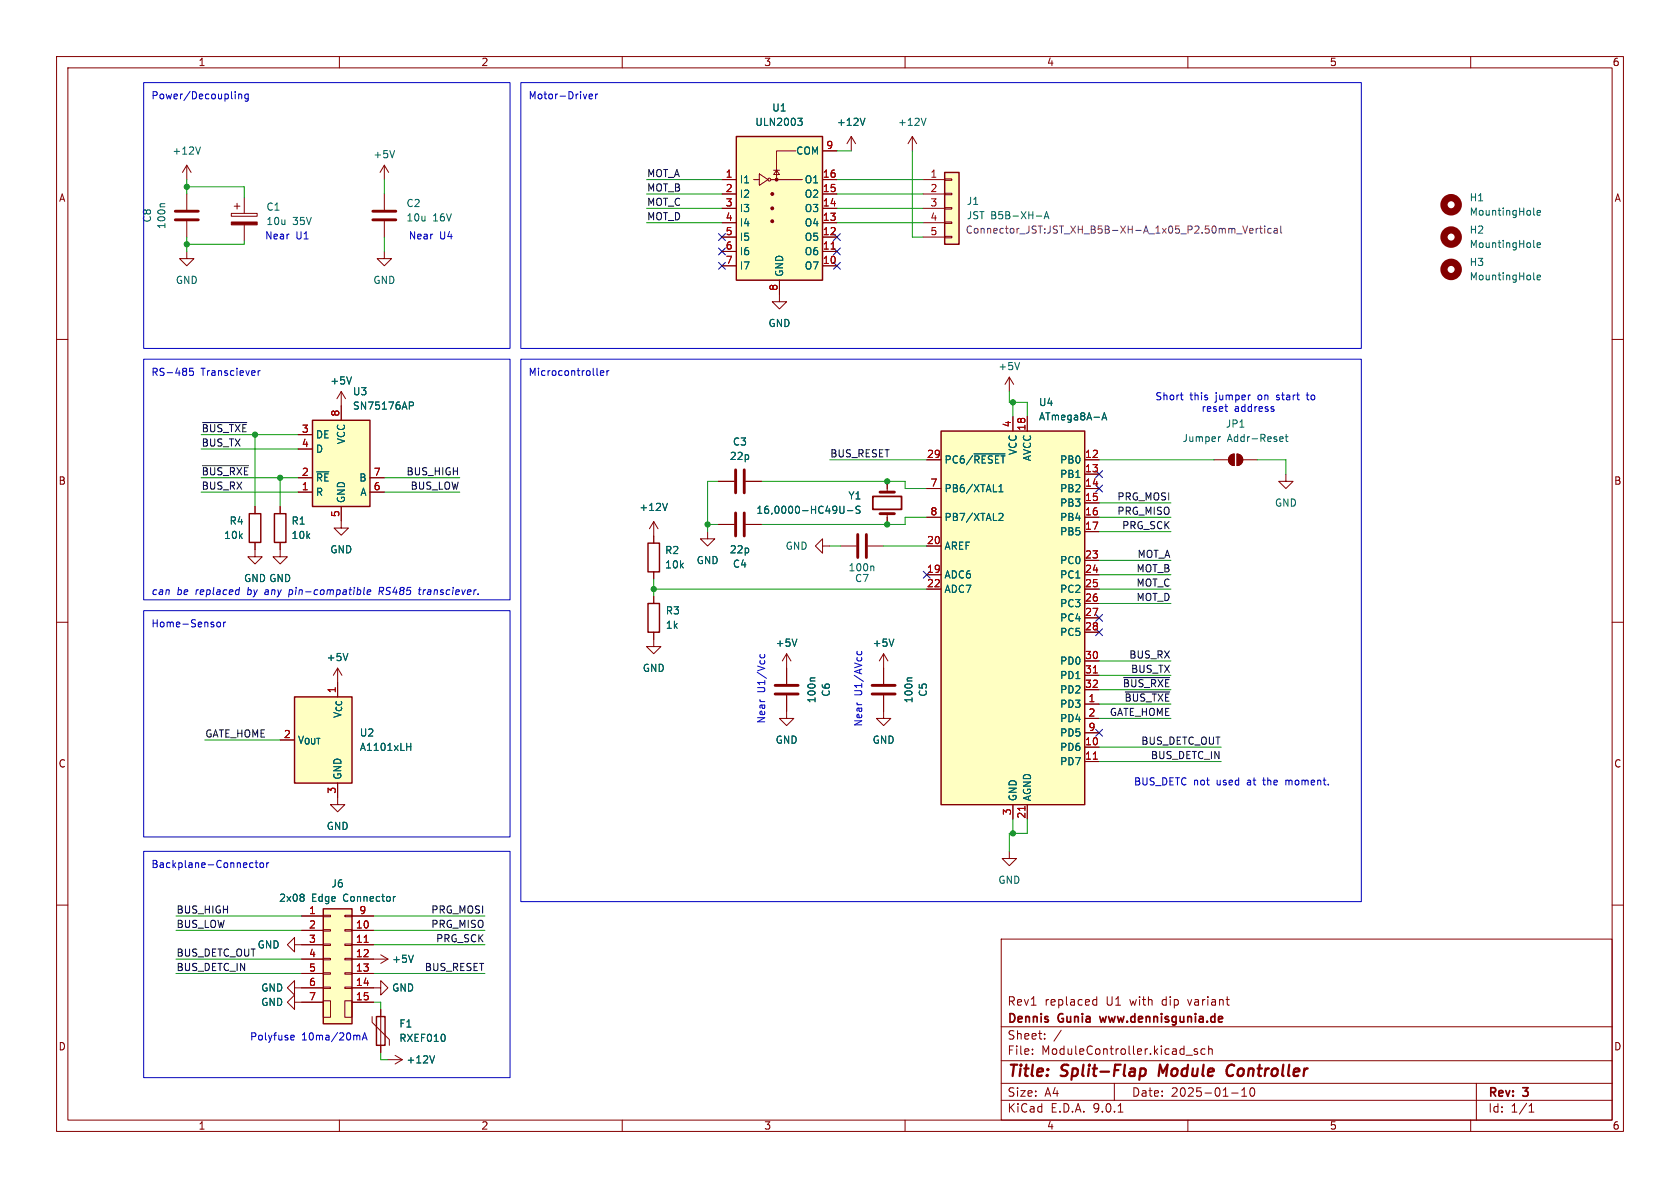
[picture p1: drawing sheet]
<svg xmlns="http://www.w3.org/2000/svg" width="297mm" height="210mm" viewBox="0 0 297 210" stroke-linecap="round" stroke-linejoin="round" font-family="sans-serif">
<g fill="none" stroke="#840000" stroke-width=".18">
<path d="M10 10h277v190h-277zM12 12h273v186h-273zM60 10v2M110 10v2M160 10v2M210 10v2M260 10v2M10 60h2M285 60h2M10 110h2M115.6 111.8v2.5h-1.3l1.3 1.3 1.2-1.3h-1.2M115.6 105.4v1.3"/>
<path d="M156.2 118.1v2.8M285 110h2M156.2 122.9v2.8M10 160h2M177 166h108v32h-108zM193.2 177.6l.3 .1 .4-.1M193.9 176.2v1.5M193.9 176.8l-.4-.1-.3 .1M285 160h2M60 198v2M110 198v2M160 198v2"/>
<path d="M177 194.5h108M177 191.5h108M177 187.5h108M177 181.5h108M182.5 186.3v.1M182.5 185.5v.1M184.7 183.6v.1M184.7 182.8v.1M187.6 182.1l-1.3 2M197 191.5v3M197.7 196.6h.8M209.7 186.5h1.1"/>
<path d="M210 198v2M211.7 185.5l-.4-.1-.2 .2 .1 .2 .5 .2v.3h-.6M213 185.5l-.4-.1-.3 .3v.4l.2 .2h.5M213.7 185.5l.2-.1 .3 .1 .1 .9M213.7 184.9v1.5M217.7 193.2h1.2M219.5 193.8h.9M219.5 192.7l.5-.4v1.5M221.1 192.4l.2-.1a.81 .81 0 0 1 .6 .6 .81 .81 0 0 1-.3 .8l-.1 .1a.81 .81 0 0 1-.4-1.4zM260 198v2M261 191.5v6.5M270.3 196.6h.9"/>
<path d="M270.3 195.5l.4-.4v1.5"/>
</g>
<path d="M201.6 189l.2-.1 .6 .1 .2 .3-.1 .5a.66 .66 0 0 1-1 .3M201.7 188.9l-.3 2M205.1 188.2l-.3 2M217.8 188.2a1.13 1.13 0 0 0-.9 .7 1.13 1.13 0 0 0 .2 1.2l.3 .1 .5-.1" fill="none" stroke="#840000" stroke-width=".4"/>
<path d="M194.4 179.7l.3 1" fill="none" stroke="#840000" stroke-width=".3"/>
<path d="M154.2 122.7h4M154.2 121.2h4" fill="none" stroke="#840000" stroke-width=".51"/>
<path d="M161.2 119.8h-.6l-.2 .2" fill="none" stroke="#006464" stroke-width=".18"/>
<path d="M114.6 106.7h2v5.1h-2z" fill="none" stroke="#840000" stroke-width=".25"/>
<path d="M57.1 160.7h5.1v20.3h-5.1z" fill="#ffffc2"/>
<path d="M57.1 160.7h5.1v20.3h-5.1z" fill="none" stroke="#840000" stroke-width=".25"/>
<g fill="none" stroke="#840000" stroke-width=".18">
<path d="M137.8 52.1v1.2h1.3l-1.3 1.3-1.3-1.3h1.3M125.1 94v1.3h-1.3l1.3 1.2 1.3-1.2h-1.3M227.3 83.8v1.3h-1.2l1.2 1.3 1.3-1.3h-1.3M52.1 167v-1.3l-1.3 1.3 1.3 1.3v-1.3h5M52.1 177.2v-1.3l-1.3 1.3 1.3 1.2v-1.2h5M53.3 161.9h3.8M53.3 164.5h3.8M53.3 169.5h3.8M53.3 172.1h3.8M53.3 174.6h3.8M57.1 161.8h1.3v.3h-1.3zM57.1 164.3h1.3v.3h-1.3z"/>
<path d="M57.1 166.9h1.3v.2h-1.3zM57.1 169.4h1.3v.3h-1.3zM57.1 172h1.3v.2h-1.3zM57.1 174.5h1.3v.3h-1.3zM57.1 176.9h1.3v2.9h-1.3zM61 176.9h1.2v2.9h-1.2zM61 161.8h1.2v.3h-1.2zM61 164.3h1.2v.3h-1.2zM61 166.9h1.2v.2h-1.2zM61 169.4h1.2v.3h-1.2zM61 172h1.2v.2h-1.2zM61 174.5h1.2v.3h-1.2z"/>
<path d="M62.2 161.9h3.8M62.2 164.5h3.8M62.2 167h3.8M62.2 169.5h3.8M62.2 172.1h3.8M62.2 174.6h3.8M62.2 177.2h3.8"/>
</g>
<path d="M64.4 166.6h.7" fill="none" stroke="#a90000" stroke-width=".18"/>
<path d="M53.5 158.1l.3 .2-.3 .3 .3 .2v.3l-.3 .2M69.9 158.5l-.4 .2" fill="none" stroke="#006464" stroke-width=".18"/>
<path d="M167 30.5h2.5v12.7h-2.5z" fill="#ffffc2"/>
<path d="M167 30.5h2.5v12.7h-2.5z" fill="none" stroke="#840000" stroke-width=".25"/>
<g fill="none" stroke="#840000" stroke-width=".18">
<path d="M150.5 24.1l-.8 1.3M150.5 24.1l.8 1.3M150.5 24.1v2.6M163.2 31.8h3.8M163.2 34.3h3.8M163.2 36.8h3.8M163.2 39.4h3.8M167 31.6h1.3v.3h-1.3zM167 34.2h1.3v.2h-1.3zM167 36.7h1.3v.3h-1.3zM167 39.2h1.3v.3h-1.3zM163.2 41.9h3.8"/>
<path d="M167 41.8h1.3v.2h-1.3z"/>
</g>
<path d="M152.9 20.9l-.4 1.3M183.2 38.2h1M184.6 38.7l.4-1.3 .4 1.3M184.7 38.3h.6" fill="none" stroke="#006464" stroke-width=".18"/>
<path d="M219.7 39.9l.4 1.3 .5-1.3M222.9 39.9v1.1l.3 .2M223.6 39.9v.2M226.4 39.9v1.1l.2 .2M220.9 40.8l.6-.1v-.3h-.4l-.2 .2 .1 .6h.5M222.1 40.4v.8M222.4 40.4l-.3 .2M222.7 40.4h.5M223.6 40.4v.8M224.7 40.4h-.3l-.3 .2 .1 .6h.5M225.3 40.4h.5v.8M225.8 40.7h-.4l-.2 .2 .2 .3h.4" fill="none" stroke="#840084" stroke-width=".18"/>
<path d="M130.2 24.1h15.2v25.4h-15.2z" fill="#ffffc2"/>
<path d="M130.2 24.1h15.2v25.4h-15.2zM44.1 90.8h2v5.1h-2z" fill="none" stroke="#840000" stroke-width=".25"/>
<g fill="none" stroke="#840000" stroke-width=".18">
<path d="M33 29.2l.8 1.3M33 29.2l-.7 1.3M33 29.2v2.6M33 34.3v2.8M33 39.1v2.8M40.9 37.7h4.6v.5h-4.6zM41.4 36.4h1M41.9 35.9v1.1M43.2 34.9v2.8M43.2 39.8v2.7M67.9 29.2l-.7 1.3M67.9 29.2l.8 1.3"/>
<path d="M67.9 29.2v2.6M67.9 34.3v2.8M67.9 39.1v2.8M127.6 31.8h2.6M127.6 34.3h2.6M127.6 36.8h2.6M127.6 39.4h2.6M133.2 31.8h1M134.2 30.7l1.6 1.1-1.6 1zM136.3 31.8h5.6M136.8 30.1h1M137.3 30.1l.5 .8h-1z"/>
<path d="M140.7 26.7h-3.4v5.1M145.4 31.8h2.6M145.4 34.3h2.6M145.4 36.8h2.6M145.4 39.4h2.6M145.4 26.7h2.6M161.3 24.1l-.8 1.3M161.3 24.1l.8 1.3M161.3 24.1v2.6M33 44.5v1.2h-1.3l1.3 1.3 1.3-1.3h-1.3M67.9 44.5v1.2h-1.2l1.2 1.3 1.3-1.3h-1.3M127.6 41.9h2.6"/>
<path d="M127.6 44.5h2.6M127.6 47h2.6M137.8 49.5v2.6M145.4 41.9h2.6M145.4 44.5h2.6M145.4 47h2.6M60.3 69.2l-.7 1.3M60.3 69.2l.8 1.3M60.3 69.2v2.6M45.1 95.9v2.5h-1.3l1.3 1.3 1.3-1.3h-1.3M45.1 89.5v1.3M49.5 97.2v1.2h-1.2l1.2 1.3 1.3-1.3h-1.3"/>
<path d="M115.6 92.2l.7 1.3M115.6 92.2l-.8 1.3M115.6 92.2v2.5M127 85.1h2.8M131.8 85.1h2.8M156.2 115.6l-.8 1.2M156.2 115.6l.8 1.2M156.2 115.6v2.5M52.1 174.6v-1.2l-1.3 1.2 1.3 1.3v-1.3h1.2M66 174.6h1.3v-1.2l1.3 1.2-1.3 1.3v-1.3M66 169.5h2.6M67.3 168.8l1.3 .7"/>
<path d="M68.6 169.5l-1.3 .8M68.6 187.3h2.5M69.8 186.6l1.3 .7M71.1 187.3l-1.3 .8"/>
<circle cx="136" cy="31.7" r=".25"/>
</g>
<g fill="#840000" stroke="#840000" stroke-width=".18">
<path d="M40.9 39.2h4.6v.6h-4.6z"/>
<circle cx="136.5" cy="34.3" r=".25"/>
<circle cx="136.5" cy="36.8" r=".25"/>
<circle cx="136.5" cy="39.1" r=".25"/>
<circle cx="137.3" cy="31.7" r=".25"/>
</g>
<path d="M146.9 44h.8" fill="none" stroke="#a90000" stroke-width=".18"/>
<path d="M29.2 36h-.7l-.2 .2M35.4 26l-.4 1.2M69.8 26.6l-.5 1.3M141 20.9h.8l-.4 .5 .4 .1v.4l-.2 .3h-.4M163.7 20.9l-.4 1.3M62.1 66.6l-.4 1.3M118 89l-.4 1.2M158 113l-.4 1.2M73.1 168.9l-.4 1.2M76.8 186.6l-.4 1.3" fill="none" stroke="#006464" stroke-width=".18"/>
<path d="M31 37.3h4.1M31 38.9h4.1M65.9 37.3h4.1M65.9 38.9h4.1M130 83.1v4M131.6 83.1v4" fill="none" stroke="#840000" stroke-width=".51"/>
<path d="M55.2 74.3h10.2v15.2h-10.2z" fill="#ffffc2"/>
<path d="M55.2 74.3h10.2v15.2h-10.2zM48.5 90.8h2v5.1h-2z" fill="none" stroke="#840000" stroke-width=".25"/>
<g fill="none" stroke="#840000" stroke-width=".18">
<path d="M52.7 76.8h2.5M52.7 79.4h2.5M60.3 71.8v2.5M178.4 66.7l-.7 1.2M178.4 66.7l.8 1.2M178.4 66.7v2.5M49.5 89.5v1.3M49.5 95.9v1.3M52.7 84.5h2.5M52.7 87h2.5M60.3 89.5v3.8h-1.2l1.2 1.3 1.3-1.3h-1.3M65.4 84.5h2.5"/>
<path d="M65.4 87h2.5M156.8 85.1v1.9M156.8 90.8v1.9M178.4 150.5v1.3h-1.2l1.2 1.2 1.3-1.2h-1.3"/>
</g>
<path d="M72.4 71.1h.5l.2 .2-.1 .4h-.6M180.2 64.1l-.4 1.2M56 83.4h2.1M149.2 89.5l-.1 1.1-.1 .1h-.4M149.8 90.3h1M152 89.5h-.4l-.2 .1v.4l.5 .2 .1 .3-.2 .2h-.5" fill="none" stroke="#006464" stroke-width=".18"/>
<path d="M155.6 87h2.5M155.6 90.8h2.5" fill="none" stroke="#840000" stroke-width=".51"/>
<path d="M154.3 87.8h5.1v2.2h-5.1z" fill="none" stroke="#840000" stroke-width=".3"/>
<path d="M166.4 76.2h25.4v66h-25.4z" fill="#ffffc2"/>
<path d="M166.4 76.2h25.4v66h-25.4zM66.5 179.7h1.6v5.1h-1.6z" fill="none" stroke="#840000" stroke-width=".25"/>
<g fill="none" stroke="#840000" stroke-width=".18">
<path d="M179.1 73.7v2.5M181.6 73.7v2.5M145.4 96.5v1.3l-1.3-1.3 1.3-1.2v1.2h1.3M148.6 96.5h2.8M153.4 96.5h2.8M163.8 81.3h2.6M163.8 86.4h2.6M163.8 91.4h2.6M163.8 96.5h2.6M191.8 81.3h2.5M191.8 86.4h2.5M191.8 91.4h2.5"/>
<path d="M191.8 83.8h2.5M191.8 88.9h2.5M191.8 94h2.5M191.8 99.1h2.5M59.7 118.1l-.8 1.3M59.7 118.1l.8 1.3M59.7 118.1v2.6M139.1 115.6l-.8 1.2M139.1 115.6l.7 1.2M139.1 115.6v5.3M163.8 101.6h2.6M163.8 104.1h2.6"/>
<path d="M191.8 101.6h2.5M191.8 104.1h2.5M191.8 106.7h2.5M191.8 109.2h2.5M191.8 111.8h2.5M191.8 116.8h2.5M191.8 119.4h2.5M139.1 122.9v4.1h-1.3l1.3 1.3 1.2-1.3h-1.2M156.2 125.7v1.3h-1.3l1.3 1.3 1.3-1.3h-1.3M191.8 121.9h2.5M191.8 124.5h2.5M191.8 127h2.5"/>
<path d="M191.8 129.5h2.5M191.8 132.1h2.5M191.8 134.6h2.5M59.7 141v1.2h1.3l-1.3 1.3-1.3-1.3h1.3M179.1 142.2v2.6M181.6 142.2v2.6M65.8 179.7v1l3 3.1v1M67.3 178.4v7.7"/>
</g>
<path d="M194.8 74.2l.4-1.2 .5 1.2M194.9 73.9h.6M172.2 80.2h5.5M176.6 86.9h.7M176.6 86l.4-.3v1.2M176.6 90.9l.5-.2 .2 .4-.8 .9h.8M61.5 115.5l-.4 1.3M140.9 113l-.4 1.2M144.1 119.8h-.7l-.2 .2M154.3 100.1l.2 .1v.7" fill="none" stroke="#006464" stroke-width=".18"/>
<path d="M193.3 119h.7M193.3 134.2h.7M181.2 142.5v.8" fill="none" stroke="#a90000" stroke-width=".18"/>
<path d="M151.6 94.5v4.1M153.2 94.5v4.1M137 122.7h4.1M137 121.2h4.1" fill="none" stroke="#840000" stroke-width=".51"/>
<path d="M52.1 123.2h10.1v15.2h-10.1z" fill="#ffffc2"/>
<path d="M114.6 96h2v5.1h-2zM52.1 123.2h10.1v15.2h-10.1z" fill="none" stroke="#840000" stroke-width=".25"/>
<g fill="none" stroke="#840000" stroke-width=".18">
<path d="M127.6 31.8h2.6M127.6 34.3h2.6M127.6 36.8h2.6M127.6 39.4h2.6M145.4 31.8h2.6M145.4 34.3h2.6M145.4 36.8h2.6M145.4 39.4h2.6M145.4 26.7h2.6M127.6 41.9h2.6M127.6 44.5h2.6M127.6 47h2.6"/>
<path d="M137.8 49.5v2.6M145.4 41.9h2.6M145.4 44.5h2.6M145.4 47h2.6M52.7 76.8h2.5M52.7 79.4h2.5M60.3 71.8v2.5M179.1 73.7v2.5M181.6 73.7v2.5M45.1 89.5v1.3M45.1 95.9v1.3M49.5 89.5v1.3"/>
<path d="M49.5 95.9v1.3M52.7 84.5h2.5M52.7 87h2.5M60.3 89.5v2.6M65.4 84.5h2.5M65.4 87h2.5M115.6 94.7v1.3M127 92.7h2.8M127 85.1h2.8M131.8 92.7h2.8M131.8 85.1h2.8M156.8 85.1v1.3"/>
<path d="M156.8 91.4v1.3M163.8 81.3h2.6M163.8 86.4h2.6M163.8 91.4h2.6M163.8 96.5h2.6M191.8 81.3h2.5M191.8 86.4h2.5M191.8 91.4h2.5M191.8 83.8h2.5M191.8 88.9h2.5M191.8 94h2.5M191.8 99.1h2.5"/>
<path d="M214.6 81.3h2.6M217.5 80.6l.7-.3v2a1.02 1.02 0 0 1-.9-.6 1.02 1.02 0 0 1 .2-1.1zM218.7 80.3a1.02 1.02 0 0 1 1 1 1.02 1.02 0 0 1-1 1zM219.7 81.3h2.5M115.6 101.1v1.3M115.6 105.4v1.3M115.6 111.8v1.2M139.1 118.1v2.8M156.2 118.1v2.8M163.8 101.6h2.6M163.8 104.1h2.6M191.8 101.6h2.5"/>
<path d="M191.8 104.1h2.5M191.8 106.7h2.5M191.8 109.2h2.5M191.8 111.8h2.5M191.8 116.8h2.5M191.8 119.4h2.5M49.5 130.8h2.6M59.7 138.4v2.6M139.1 122.9v2.8M156.2 122.9v2.8M191.8 121.9h2.5M191.8 124.5h2.5"/>
<path d="M191.8 127h2.5M191.8 129.5h2.5M191.8 132.1h2.5M191.8 134.6h2.5M179.1 142.2v2.6M181.6 142.2v2.6M53.3 161.9h3.8M53.3 164.5h3.8M53.3 167h3.8M53.3 169.5h3.8M53.3 172.1h3.8M53.3 174.6h3.8"/>
<path d="M53.3 177.2h3.8M62.2 161.9h3.8M62.2 164.5h3.8M62.2 167h3.8M62.2 169.5h3.8M62.2 172.1h3.8M62.2 174.6h3.8M62.2 177.2h3.8M67.3 178.4v1.3M67.3 184.8v1.3"/>
</g>
<g fill="none" stroke="#006464" stroke-width=".18">
<path d="M141 20.9h.8l-.4 .5 .4 .1v.4l-.2 .3h-.4M152.9 20.9l-.4 1.3M271.1 37.9l.2 .1M271.7 37.6l.6-.1v-.2l-.4-.1-.2 .2 .1 .6h.5M271.1 49.3l.2 .2M271.1 43.6l.2 .2M271.7 43.3l.6-.1v-.2l-.4-.1-.2 .2 .1 .6h.5M271.7 49.1l.6-.2v-.2l-.4-.1-.2 .2 .1 .6h.5M62.1 66.6l-.4 1.3M72.4 71.1h.5l.2 .2-.1 .4h-.6M194.8 74.2l.4-1.2 .5 1.2M194.9 73.9h.6"/>
<path d="M215.8 77.2l-.3 .1M226.4 77.2l.4 .1v.2l-.6 .1M226.8 78h-.4M227.2 77.2h.5M227.4 76.8v1.1l.3 .1M56 83.4h2.1M118 89l-.4 1.2M149.2 89.5l-.1 1.1-.1 .1h-.4M149.8 90.3h1M152 89.5h-.4l-.2 .1v.4l.5 .2 .1 .3-.2 .2h-.5M172.2 80.2h5.5M176.6 86.9h.7"/>
<path d="M176.6 86l.4-.3v1.2M176.6 90.9l.5-.2 .2 .4-.8 .9h.8M61.5 115.5l-.4 1.3M140.9 113l-.4 1.2M144.1 119.8h-.7l-.2 .2M158 113l-.4 1.2M161.2 119.8h-.6l-.2 .2M71.9 132h.7M72.6 131.4v1.3M53.5 158.1l.3 .2-.3 .3 .3 .2v.3l-.3 .2M69.9 158.5l-.4 .2M73.1 168.9l-.4 1.2"/>
<path d="M76.8 186.6l-.4 1.3"/>
</g>
<g fill="none" stroke="#840000" stroke-width="1.3">
<circle cx="256.5" cy="36.2" r="1.27"/>
<circle cx="256.5" cy="41.9" r="1.27"/>
<circle cx="256.5" cy="47.6" r="1.27"/>
</g>
<g fill="#840000" stroke="#840000" stroke-width=".18">
<path d="M217.5 80.6l.7-.3v2a1.02 1.02 0 0 1-.9-.6 1.02 1.02 0 0 1 .2-1.1z"/>
<path d="M218.7 80.3a1.02 1.02 0 0 1 1 1 1.02 1.02 0 0 1-1 1z"/>
</g>
<path d="M130 90.7v4M131.6 90.7v4" fill="none" stroke="#840000" stroke-width=".51"/>
<path d="M35.8 74.7h7.8M35.8 82.3h8.1M198.6 119.8h8.2M198.9 122.3h7.9" fill="none" stroke="#0f0f0f" stroke-width=".18"/>
<g fill="none" stroke="#009600" stroke-width=".18">
<path d="M33 31.8v2.5M33 33h10.2v1.9M67.9 31.8v2.5M114.3 36.8h13.3M114.3 31.8h13.3M114.3 39.4h13.3M114.3 34.3h13.3M148 36.8h15.2M148 31.8h15.2M148 39.4h15.2M148 26.7h2.5M148 34.3h15.2"/>
<path d="M161.3 26.7v15.2h1.9M33 41.9v2.6M43.2 42.5v.7h-10.2M67.9 41.9v2.6M35.6 76.8h17.1M35.6 79.4h17.1M45.1 76.8v12.7M178.4 69.2v1.9h3.2v2.6M179.1 71.1v2.6M35.6 84.5h17.1M35.6 87h17.1M49.5 84.5v5"/>
<path d="M67.9 84.5h13.4M67.9 87h13.4M125.1 92.7h1.9M127 85.1h-1.9v8.9M134.6 85.1h25.4v1.3h3.8M146.7 81.3h17.1M146.7 96.5h1.9M156.2 96.5h7.6M163.8 91.4h-3.8v1.3h-25.4M194.3 99.1h12.7M194.3 91.4h12.7M194.3 88.9h12.7"/>
<path d="M194.3 94h12.7M194.3 81.3h20.3M222.2 81.3h5.1v2.5M115.6 104.1h48.2M115.6 102.4v3M194.3 106.7h12.7M194.3 101.6h12.7M194.3 104.1h12.7M194.3 116.8h12.7M194.3 119.4h12.7M36.2 130.8h13.3M194.3 134.6h21.6"/>
<path d="M194.3 132.1h21.6M194.3 124.5h12.7M194.3 121.9h12.7M194.3 127h12.7M179.1 144.8v2.5M181.6 144.8v2.5h-3.2v3.2M31.1 172.1h22.2M31.1 164.5h22.2M31.1 161.9h22.2M31.1 169.5h22.2M66 177.2h1.3v1.2M66 172.1h19.7"/>
<path d="M66 164.5h19.7M66 167h19.7M66 161.9h19.7M67.3 186.1v1.2h1.3"/>
</g>
<g fill="none" stroke="#000084" stroke-width=".18">
<path d="M127 43.8l1.2 1.3M127 41.3l1.2 1.2M127 46.4l1.2 1.2M128.2 43.8l-1.2 1.3M128.2 41.3l-1.2 1.2M128.2 46.4l-1.2 1.2M147.3 46.4l1.3 1.2M147.3 43.8l1.3 1.3M147.3 41.3l1.3 1.2M148.6 46.4l-1.3 1.2M148.6 43.8l-1.3 1.3M148.6 41.3l-1.3 1.2"/>
<path d="M193.7 85.8l1.2 1.2M193.7 83.2l1.2 1.2M194.9 85.8l-1.2 1.2M194.9 83.2l-1.2 1.2M163.2 101l1.2 1.2M164.4 101l-1.2 1.2M193.7 111.2l1.2 1.2M193.7 108.6l1.2 1.2M194.9 111.2l-1.2 1.2M194.9 108.6l-1.2 1.2M193.7 128.9l1.2 1.2M194.9 128.9l-1.2 1.2"/>
</g>
<g fill="none" stroke="#0000c2" stroke-width=".18">
<path d="M25.4 14.6h64.8v47h-64.8zM41.6 16.2v.1M41.6 16.6v.9M42.2 16.6v.9M42.2 16.7l.2-.1 .3 .1v.8M43.9 16.7l-.4-.1-.2 .3 .1 .5h.5M43.9 16.6v1.1l-.3 .2-.3-.1M92.1 14.6h148.6v47h-148.6zM104.1 17.1l.7-.2-.1-.2-.4-.1-.2 .2 .1 .6h.5M105.3 16.6v.9M105.7 16.6l-.4 .3M25.4 63.5h64.8v42.5h-64.8z"/>
<path d="M34.1 65.1h-.6v.6l.2-.1h.4l.1 .2-.1 .4-.1 .2-.5-.2M45.6 65.5v.9M46 65.5l-.4 .3M92.1 63.5h148.6v95.9h-148.6zM105.5 66.2l.2 .2M106.1 65.9l.6-.1v-.2l-.4-.1-.2 .2 .1 .6h.5M107.3 65.5v.9M107.7 65.5l-.4 .3M208.7 69.8h.5M208.9 70.6l.3 .1M216.8 72.7h.2M220.9 69.8h.2"/>
<path d="M224.9 72.3l.3 .1v.1l-.1 .2h-.3M224.9 71.9h.3M230.9 69.8h.5M231.1 69.4l.1 1.2M25.4 108h64.8v40h-64.8zM38.4 110h.3l.3 .2v.4l-.3 .2h-.3l-.1-.2zM39.5 110v.8M39.9 110l-.4 .2M42.2 104.3h.1M42.3 103.8l-.1 1.3M51.1 105l.1 .1M51.2 104.3l-.2 1.2"/>
<path d="M64.4 103.8l-.1 1.1 .1 .2M64.9 104.7l.6-.1v-.3h-.4l-.2 .1v.6h.5M67.1 104.5h.4M67.6 103.8h-.5l-.1 1.3M74 104.3h.5M74.2 103.8l-.1 1.1 .3 .2M134.4 115.7v.3l.1 .2M135.1 115.7l.1 .3-.1 .2M151.6 115.1v.5M152.3 115.1v.5M227.3 137.9v.9M227.5 137.9l-.2 .1"/>
<path d="M25.4 150.5h64.8v40h-64.8zM44.2 153.3h.5M44.2 152.6h.5M45.1 152.5h.5M45.3 152.1v1.1l.3 .2M46 152.6l.2-.1 .3 .1 .1 .5-.1 .2-.3 .1-.2-.2zM47.2 152.5v.9M47.5 152.5l-.3 .3M51.4 183.7l.2 .1h.3M51.4 183.2l.2-.2h.2l.2 .2v.1l-.6 .1M63.4 183l.2 .2v.6M64 183.8l.5-1.2 .4 1.2"/>
<path d="M64.2 183.5h.6"/>
</g>
<path d="M146.9 44h.8M193.3 119h.7M193.3 134.2h.7M181.2 142.5v.8M64.4 166.6h.7" fill="none" stroke="#a90000" stroke-width=".18"/>
<g fill="#009600" stroke="#009600" stroke-width=".18">
<circle cx="33" cy="33" r=".46"/>
<circle cx="33" cy="43.2" r=".46"/>
<circle cx="156.8" cy="92.7" r=".46"/>
<circle cx="179.1" cy="147.3" r=".46"/>
<circle cx="156.8" cy="85.1" r=".46"/>
<circle cx="179.1" cy="71.1" r=".46"/>
<circle cx="115.6" cy="104.1" r=".46"/>
<circle cx="125.1" cy="92.7" r=".46"/>
<circle cx="49.5" cy="84.5" r=".46"/>
</g>
<g font-size="2.8" fill="#840000">
<text x="178" y="190.9">Title:</text>
<text x="187.7" y="190.9">Split-Flap</text>
<text x="205.7" y="190.9">Module</text>
<text x="218.5" y="190.9">Controller</text>
</g>
<g font-size="2.1" fill="#840000">
<text x="178" y="178">Rev1</text>
<text x="184.7" y="178">replaced</text>
<text x="195.6" y="178">U1</text>
<text x="199.9" y="178">with</text>
<text x="205.7" y="178">dip</text>
<text x="210.4" y="178">variant</text>
<text x="178" y="184">Sheet:</text>
<text x="178" y="181.2">Dennis</text>
<text x="187.2" y="181.2">Gunia</text>
<text x="195.2" y="181.2">www.dennisgunia.de</text>
<text x="178" y="186.7">File:</text>
<text x="184.1" y="186.7">ModuleController.kicad_sch</text>
<text x="178" y="196.9">KiCad</text>
<text x="178" y="194.1">Size:</text>
<text x="184.7" y="194.1">A4</text>
<text x="185.7" y="196.9">E.D.A.</text>
<text x="193.3" y="196.9">9.0.1</text>
<text x="200" y="194.1">Date:</text>
<text x="207" y="194.1">2025-01-10</text>
<text x="263" y="194.3">Rev:</text>
<text x="263" y="196.9">Id:</text>
<text x="267.1" y="196.9">1/1</text>
<text x="269.4" y="194.3">3</text>
</g>
<g font-size="1.8" fill="#840000">
<text x="35" y="11.9">1</text>
<text x="85" y="11.9">2</text>
<text x="135" y="11.9">3</text>
<text x="185" y="11.9">4</text>
<text x="235" y="11.9">5</text>
<text x="285" y="11.9">6</text>
<text x="10.3" y="35.9">A</text>
<text x="285.3" y="35.9">A</text>
<text x="10.3" y="85.9">B</text>
<text x="285.3" y="85.9">B</text>
<text x="10.3" y="135.9">C</text>
<text x="285.3" y="135.9">C</text>
<text x="10.3" y="185.9">D</text>
<text x="285.3" y="185.9">D</text>
<text x="35" y="199.9">1</text>
<text x="85" y="199.9">2</text>
<text x="135" y="199.9">3</text>
<text x="185" y="199.9">4</text>
<text x="235" y="199.9">5</text>
<text x="285" y="199.9">6</text>
</g>
<g font-size="1.8" fill="#0000c2">
<text x="26.7" y="17.8">Power/Decoupling</text>
<text x="93.3" y="17.8">Motor-Driver</text>
<text x="46.8" y="42.5">Near</text>
<text x="52.3" y="42.5">U1</text>
<text x="72.2" y="42.5">Near</text>
<text x="77.7" y="42.5">U4</text>
<text x="26.7" y="66.7">RS-485</text>
<text x="35.5" y="66.7">Transciever</text>
<text x="93.3" y="66.7">Microcontroller</text>
<text x="204.2" y="71">Short</text>
<text x="210.3" y="71">this</text>
<text x="215" y="71">jumper</text>
<text x="222.7" y="71">on</text>
<text x="226.1" y="71">start</text>
<text x="231.7" y="71">to</text>
<text x="212.3" y="73">reset</text>
<text x="218.2" y="73">address</text>
<text x="26.7" y="105.4">can</text>
<text x="31.2" y="105.4">be</text>
<text x="34.6" y="105.4">replaced</text>
<text x="44" y="105.4">by</text>
<text x="47.3" y="105.4">any</text>
<text x="51.7" y="105.4">pin-compatible</text>
<text x="67.8" y="105.4">RS485</text>
<text x="75.1" y="105.4">transciever.</text>
<text x="26.7" y="111.1">Home-Sensor</text>
<text x="135.5" y="122.5" transform="rotate(-90 135.5 122.5)">U1/Vcc</text>
<text x="152.6" y="123" transform="rotate(-90 152.6 123)">U1/AVcc</text>
<text x="135.5" y="128" transform="rotate(-90 135.5 128)">Near</text>
<text x="152.6" y="128.5" transform="rotate(-90 152.6 128.5)">Near</text>
<text x="200.4" y="139">BUS_DETC not</text>
<text x="215.2" y="139">used</text>
<text x="220.8" y="139">at</text>
<text x="223.8" y="139">the</text>
<text x="227.9" y="139">moment.</text>
<text x="26.7" y="153.6">Backplane-Connector</text>
<text x="44.1" y="184.1">Polyfuse</text>
<text x="53.3" y="184.1">10ma/20mA</text>
</g>
<g font-size="1.8" fill="#006464">
<text x="133.4" y="22.5">ULN2003</text>
<text x="136.4" y="19.9">U1</text>
<text x="147.9" y="22.5">+12V</text>
<text x="158.6" y="22.5">+12V</text>
<text x="30.4" y="27.5">+12V</text>
<text x="65.9" y="28.2">+5V</text>
<text x="140.7" y="27.5">COM</text>
<text x="130.7" y="32.6">I1</text>
<text x="130.7" y="35.2">I2</text>
<text x="142.2" y="32.6">O1</text>
<text x="142.2" y="35.2">O2</text>
<text x="259.7" y="35.8">H1</text>
<text x="26.9" y="39.4" transform="rotate(-90 26.9 39.4)">C8</text>
<text x="29.4" y="40.6" transform="rotate(-90 29.4 40.6)">100n</text>
<text x="47" y="37.4">C1</text>
<text x="47" y="40">10u</text>
<text x="51.7" y="40">35V</text>
<text x="71.8" y="36.8">C2</text>
<text x="71.8" y="39.3">10u</text>
<text x="76.5" y="39.3">16V</text>
<text x="130.7" y="37.7">I3</text>
<text x="130.7" y="40.2">I4</text>
<text x="142.2" y="37.7">O3</text>
<text x="142.2" y="40.2">O4</text>
<text x="170.8" y="36.4">J1</text>
<text x="170.8" y="39">JST B5B-XH-A</text>
<text x="259.7" y="38.3">MountingHole</text>
<text x="259.7" y="41.5">H2</text>
<text x="130.7" y="42.8">I5</text>
<text x="130.7" y="45.3">I6</text>
<text x="130.7" y="47.9">I7</text>
<text x="142.2" y="42.8">O5</text>
<text x="142.2" y="45.3">O6</text>
<text x="142.2" y="47.9">O7</text>
<text x="259.7" y="47.2">H3</text>
<text x="259.7" y="44">MountingHole</text>
<text x="31" y="50.4">GND</text>
<text x="65.9" y="50.4">GND</text>
<text x="138.7" y="49" transform="rotate(-90 138.7 49)">GND</text>
<text x="259.7" y="49.8">MountingHole</text>
<text x="135.8" y="58">GND</text>
<text x="176.4" y="65.6">+5V</text>
<text x="58.3" y="68.2">+5V</text>
<text x="62.3" y="70.1">U3</text>
<text x="183.6" y="72">U4</text>
<text x="55.8" y="77.7">DE</text>
<text x="62.3" y="72.6">SN75176AP</text>
<text x="183.6" y="74.5">ATmega8A-A</text>
<text x="216.6" y="75.8">JP1</text>
<text x="55.8" y="80.2">D</text>
<text x="61.2" y="78.6" transform="rotate(-90 61.2 78.6)">VCC</text>
<text x="128.9" y="81.5">22p</text>
<text x="129.5" y="79">C3</text>
<text x="166.9" y="82.1">PC6/~{RESET}</text>
<text x="179.9" y="80.5" transform="rotate(-90 179.9 80.5)">VCC</text>
<text x="182.5" y="81.6" transform="rotate(-90 182.5 81.6)">AVCC</text>
<text x="187.3" y="82.1">PB0</text>
<text x="209" y="78.3">Jumper</text>
<text x="217" y="78.3">Addr-Reset</text>
<text x="55.8" y="85.3">~{RE}</text>
<text x="55.8" y="87.9">R</text>
<text x="61.2" y="89" transform="rotate(-90 61.2 89)">GND</text>
<text x="63.4" y="85.3">B</text>
<text x="63.6" y="87.9">A</text>
<text x="149.9" y="88.5">Y1</text>
<text x="166.9" y="87.2">PB6/XTAL1</text>
<text x="187.3" y="84.7">PB1</text>
<text x="187.3" y="87.2">PB2</text>
<text x="187.3" y="89.8">PB3</text>
<text x="225.3" y="89.8">GND</text>
<text x="39.5" y="95.5">10k</text>
<text x="40.5" y="92.9">R4</text>
<text x="51.4" y="92.9">R1</text>
<text x="51.4" y="95.5">10k</text>
<text x="112.9" y="90.5">+12V</text>
<text x="133.6" y="91">16,0000-HC49U-S</text>
<text x="166.9" y="92.3">PB7/XTAL2</text>
<text x="187.3" y="92.3">PB4</text>
<text x="187.3" y="94.8">PB5</text>
<text x="58.3" y="98">GND</text>
<text x="117.5" y="98.1">R2</text>
<text x="117.5" y="100.7">10k</text>
<text x="123.1" y="99.9">GND</text>
<text x="128.9" y="98">22p</text>
<text x="129.5" y="100.6">C4</text>
<text x="138.8" y="97.4">GND</text>
<text x="149.9" y="101.2">100n</text>
<text x="166.9" y="97.4">AREF</text>
<text x="187.3" y="99.9">PC0</text>
<text x="43" y="103.1">GND GND</text>
<text x="151.1" y="103.1">C7</text>
<text x="166.9" y="102.5">ADC6</text>
<text x="166.9" y="105">ADC7</text>
<text x="187.3" y="102.5">PC1</text>
<text x="187.3" y="105">PC2</text>
<text x="187.3" y="107.5">PC3</text>
<text x="117.6" y="108.8">R3</text>
<text x="117.6" y="111.4">1k</text>
<text x="187.3" y="110.1">PC4</text>
<text x="187.3" y="112.6">PC5</text>
<text x="57.7" y="117.1">+5V</text>
<text x="113.5" y="119">GND</text>
<text x="137" y="114.5">+5V</text>
<text x="154.2" y="114.5">+5V</text>
<text x="187.3" y="117.7">PD0</text>
<text x="144.4" y="124.4" transform="rotate(-90 144.4 124.4)">100n</text>
<text x="146.9" y="123.3" transform="rotate(-90 146.9 123.3)">C6</text>
<text x="161.5" y="124.4" transform="rotate(-90 161.5 124.4)">100n</text>
<text x="164.1" y="123.3" transform="rotate(-90 164.1 123.3)">C5</text>
<text x="187.3" y="120.2">PD1</text>
<text x="187.3" y="122.8">PD2</text>
<text x="187.3" y="125.3">PD3</text>
<text x="52.6" y="131.7">V_{OUT}</text>
<text x="60.6" y="127.1" transform="rotate(-90 60.6 127.1)">V_{CC}</text>
<text x="63.5" y="130.4">U2</text>
<text x="137" y="131.7">GND</text>
<text x="154.2" y="131.7">GND</text>
<text x="187.3" y="127.9">PD4</text>
<text x="187.3" y="130.4">PD5</text>
<text x="60.6" y="137.9" transform="rotate(-90 60.6 137.9)">GND</text>
<text x="63.5" y="132.9">A1101xLH</text>
<text x="187.3" y="132.9">PD6</text>
<text x="187.3" y="135.5">PD7</text>
<text x="179.9" y="141.7" transform="rotate(-90 179.9 141.7)">GND</text>
<text x="182.5" y="141.7" transform="rotate(-90 182.5 141.7)">AGND</text>
<text x="57.7" y="146.9">GND</text>
<text x="49.2" y="159.6">2x08</text>
<text x="55.1" y="159.6">Edge</text>
<text x="58.5" y="157.1">J6</text>
<text x="60.8" y="159.6">Connector</text>
<text x="176.4" y="156.4">GND</text>
<text x="45.4" y="167.9">GND</text>
<text x="69.2" y="170.4">+5V</text>
<text x="46.1" y="178">GND</text>
<text x="46.1" y="175.5">GND</text>
<text x="69.2" y="175.5">GND</text>
<text x="70.5" y="181.8">F1</text>
<text x="70.5" y="184.4">RXEF010</text>
<text x="71.8" y="188.2">+12V</text>
</g>
<g font-size="1.8" fill="#a90000">
<text x="146" y="26.4">9</text>
<text x="128.2" y="31.5">1</text>
<text x="128.2" y="34">2</text>
<text x="145.4" y="31.5">16</text>
<text x="145.4" y="34">15</text>
<text x="164.4" y="31.5">1</text>
<text x="164.4" y="34">2</text>
<text x="128.2" y="36.6">3</text>
<text x="128.2" y="39.1">4</text>
<text x="128.2" y="41.7">5</text>
<text x="145.4" y="36.6">14</text>
<text x="145.4" y="39.1">13</text>
<text x="145.4" y="41.7">12</text>
<text x="164.4" y="36.6">3</text>
<text x="164.4" y="39.1">4</text>
<text x="164.4" y="41.7">5</text>
<text x="128.2" y="44.2">6</text>
<text x="128.2" y="46.7">7</text>
<text x="145.4" y="44.2">11</text>
<text x="145.4" y="46.7">10</text>
<text x="137.5" y="51.5" transform="rotate(-90 137.5 51.5)">8</text>
<text x="53.3" y="76.6">3</text>
<text x="60.1" y="73.7" transform="rotate(-90 60.1 73.7)">8</text>
<text x="178.8" y="75.6" transform="rotate(-90 178.8 75.6)">4</text>
<text x="181.4" y="76.2" transform="rotate(-90 181.4 76.2)">18</text>
<text x="53.3" y="79.1">4</text>
<text x="163.8" y="81">29</text>
<text x="191.7" y="81">12</text>
<text x="191.7" y="83.6">13</text>
<text x="53.3" y="84.2">2</text>
<text x="53.3" y="86.7">1</text>
<text x="66" y="84.2">7</text>
<text x="66" y="86.7">6</text>
<text x="164.4" y="86.1">7</text>
<text x="191.7" y="86.1">14</text>
<text x="191.7" y="88.6">15</text>
<text x="60.1" y="91.5" transform="rotate(-90 60.1 91.5)">5</text>
<text x="164.4" y="91.2">8</text>
<text x="191.7" y="91.2">16</text>
<text x="191.7" y="93.7">17</text>
<text x="163.8" y="96.3">20</text>
<text x="163.8" y="101.3">19</text>
<text x="191.7" y="98.8">23</text>
<text x="191.7" y="101.3">24</text>
<text x="163.8" y="103.9">22</text>
<text x="191.7" y="103.9">25</text>
<text x="191.7" y="106.4">26</text>
<text x="191.7" y="109">27</text>
<text x="191.7" y="111.5">28</text>
<text x="191.7" y="116.6">30</text>
<text x="191.7" y="119.1">31</text>
<text x="59.4" y="122.6" transform="rotate(-90 59.4 122.6)">1</text>
<text x="191.7" y="121.7">32</text>
<text x="192.3" y="124.2">1</text>
<text x="50.1" y="130.6">2</text>
<text x="191.7" y="131.8">10</text>
<text x="192.3" y="126.7">2</text>
<text x="192.3" y="129.3">9</text>
<text x="191.7" y="134.4">11</text>
<text x="59.4" y="140.4" transform="rotate(-90 59.4 140.4)">3</text>
<text x="178.8" y="144.2" transform="rotate(-90 178.8 144.2)">3</text>
<text x="181.4" y="144.8" transform="rotate(-90 181.4 144.8)">21</text>
<text x="54.5" y="161.7">1</text>
<text x="63.4" y="161.7">9</text>
<text x="54.5" y="164.2">2</text>
<text x="54.5" y="166.8">3</text>
<text x="62.8" y="164.2">10</text>
<text x="62.8" y="166.8">11</text>
<text x="54.5" y="169.3">4</text>
<text x="54.5" y="171.8">5</text>
<text x="62.8" y="169.3">12</text>
<text x="62.8" y="171.8">13</text>
<text x="54.5" y="174.4">6</text>
<text x="54.5" y="176.9">7</text>
<text x="62.8" y="174.4">14</text>
<text x="62.8" y="176.9">15</text>
</g>
<g font-size="1.8" fill="#0f0f0f">
<text x="114.3" y="31.4">MOT_A</text>
<text x="114.3" y="33.9">MOT_B</text>
<text x="114.3" y="36.5">MOT_C</text>
<text x="114.3" y="39">MOT_D</text>
<text x="35.6" y="79">BUS_TX</text>
<text x="146.7" y="80.9">BUS_RESET</text>
<text x="35.6" y="84.1">~{BUS_RXE}</text>
<text x="35.6" y="86.6">BUS_RX</text>
<text x="71.8" y="84.1">BUS_HIGH</text>
<text x="72.5" y="86.6">BUS_LOW</text>
<text x="197.4" y="88.6">PRG_MOSI</text>
<text x="197.4" y="91.1">PRG_MISO</text>
<text x="198.3" y="93.6">PRG_SCK</text>
<text x="200.8" y="101.3">MOT_B</text>
<text x="201" y="98.7">MOT_A</text>
<text x="200.8" y="103.8">MOT_C</text>
<text x="200.8" y="106.3">MOT_D</text>
<text x="199.5" y="116.5">BUS_RX</text>
<text x="199.9" y="119">BUS_TX</text>
<text x="198.4" y="121.6">~{BUS_RXE}</text>
<text x="198.7" y="124.1">~{BUS_TXE}</text>
<text x="36.2" y="130.5">GATE_HOME</text>
<text x="196.1" y="126.7">GATE_HOME</text>
<text x="201.7" y="131.7">BUS_DETC_OUT</text>
<text x="203.4" y="134.3">BUS_DETC_IN</text>
<text x="31.1" y="161.6">BUS_HIGH</text>
<text x="76.1" y="161.6">PRG_MOSI</text>
<text x="31.1" y="164.1">BUS_LOW</text>
<text x="76.1" y="164.1">PRG_MISO</text>
<text x="77" y="166.7">PRG_SCK</text>
<text x="31.1" y="169.2">BUS_DETC_OUT</text>
<text x="31.1" y="171.7">BUS_DETC_IN</text>
<text x="75" y="171.7">BUS_RESET</text>
</g>
<text font-size="1.8" fill="#840084" x="170.6" y="41.5">Connector_JST:JST_XH_B5B-XH-A_1x05_P2.50mm_Vertical</text>
<text font-size="1.8" fill="#009600" x="35.6" y="76.5">~{BUS_TXE}</text>
</svg>
